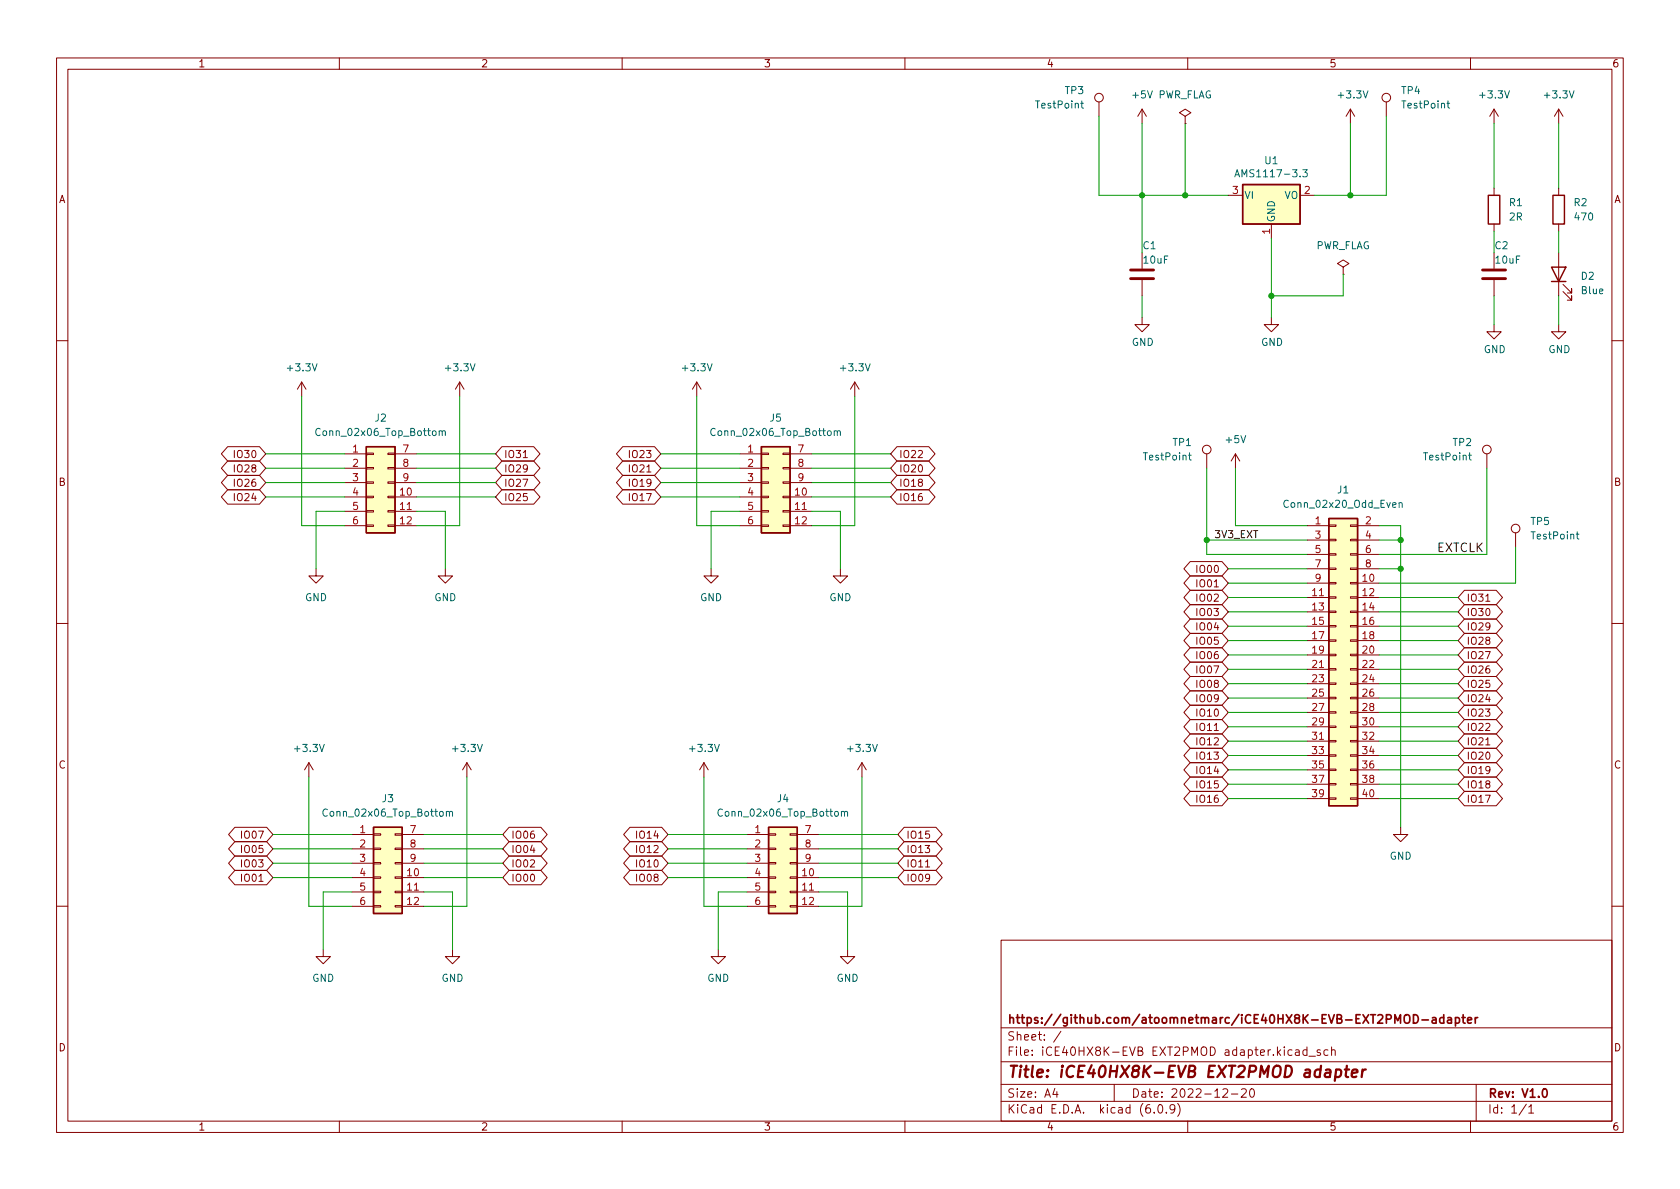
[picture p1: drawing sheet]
<svg xmlns="http://www.w3.org/2000/svg" width="297mm" height="210mm" viewBox="0 0 297 210" stroke-linecap="round" stroke-linejoin="round" font-family="sans-serif">
<g fill="none" stroke="#840000" stroke-width=".18">
<path d="M10 10.2h277v190.1h-277zM12 12.2h273v186.1h-273zM60 10.2v2M110 10.2v2M160 10.2v2M194.3 18v2.6M201.9 19.3v2.5M201.9 19.3l-.7 1.3M201.9 19.3l.8 1.3M210 10.2v2M238.8 19.3l-.8 1.3M238.8 19.3v2.5"/>
<path d="M238.8 19.3l.7 1.3M245.1 18v2.6M260 10.2v2M264.2 19.3l-.8 1.3M264.2 19.3v2.5M264.2 19.3l.7 1.3M275.6 19.3l-.8 1.3M275.6 19.3v2.5M275.6 19.3l.8 1.3M209.5 20.6l1.1-.7-1.1-.6-1 .6 1 .7v1.2M209.5 21.8h.1M217.2 34.5h2.5"/>
<path d="M224.8 39.6v2.6M229.9 34.5h2.5M264.2 33.3v1.2M264.2 39.6v1.3M275.6 33.3v1.2M275.6 39.6v1.3M201.9 56.1v1.3h1.3l-1.3 1.3-1.2-1.3h1.2M201.9 44.7v2.8M201.9 49.5v2.8M224.8 56.1v1.3h1.3l-1.3 1.3-1.3-1.3h1.3M237.5 47.2l1-.6-1-.6-1 .6 1 .6v1.3M237.5 48.5h.1"/>
<path d="M264.2 57.4v1.3h1.2l-1.2 1.2-1.3-1.2h1.3M264.2 44.7v2.8M264.2 49.5v2.8M275.6 57.4v1.3h1.3l-1.3 1.2-1.3-1.2h1.3M275.6 44.7v7.6M276.4 51.6l1.5 1.5v-.8v.8h-.8M276.4 50.3l1.5 1.5v-.8v.8h-.8M10 60.2h2M40.3 79h5.6l1.1 1.3-1.1 1.2h-5.6l-1.2-1.2zM53.3 67.6l-.7 1.2M53.3 67.6v2.5M53.3 67.6l.8 1.2"/>
<path d="M81.3 67.6l-.8 1.2M81.3 67.6v2.5M81.3 67.6l.7 1.2M88.7 79h5.7l1.1 1.3-1.1 1.2h-5.7l-1.1-1.2zM110.1 79h5.6l1.1 1.3-1.1 1.2h-5.6l-1.1-1.2zM123.2 67.6l-.8 1.2M123.2 67.6v2.5M123.2 67.6l.8 1.2M151.1 67.6l-.7 1.2M151.1 67.6v2.5M151.1 67.6l.8 1.2M158.6 79h5.6l1.1 1.3-1.1 1.2h-5.6l-1.1-1.2z"/>
<path d="M285 60.2h2M40.3 81.5h5.6l1.1 1.3-1.1 1.3h-5.6l-1.2-1.3zM40.3 86.6h5.6l1.1 1.3-1.1 1.2h-5.6l-1.2-1.2zM40.3 84.1h5.6l1.1 1.2-1.1 1.3h-5.6l-1.2-1.3zM61 80.3h3.8M61 87.9h3.8M61 90.4h3.8M61 93h3.8M61 82.8h3.8M61 85.3h3.8M64.8 92.8h1.2v.3h-1.2zM64.8 90.3h1.2v.2h-1.2z"/>
<path d="M64.8 87.8h1.2v.2h-1.2zM64.8 85.2h1.2v.3h-1.2zM64.8 82.7h1.2v.2h-1.2zM64.8 80.1h1.2v.3h-1.2zM68.6 92.8h1.2v.3h-1.2zM68.6 90.3h1.2v.2h-1.2zM68.6 87.8h1.2v.2h-1.2zM68.6 85.2h1.2v.3h-1.2zM68.6 82.7h1.2v.2h-1.2zM68.6 80.1h1.2v.3h-1.2zM69.8 80.3h3.9M69.8 87.9h3.9"/>
<path d="M69.8 90.4h3.9M69.8 93h3.9M69.8 82.8h3.9M69.8 85.3h3.9M88.7 86.6h5.7l1.1 1.3-1.1 1.2h-5.7l-1.1-1.2zM88.7 84.1h5.7l1.1 1.2-1.1 1.3h-5.7l-1.1-1.3zM88.7 81.5h5.7l1.1 1.3-1.1 1.3h-5.7l-1.1-1.3zM92.5 80.9h.7M110.1 86.6h5.6l1.1 1.3-1.1 1.2h-5.6l-1.1-1.2zM110.1 84.1h5.6l1.1 1.2-1.1 1.3h-5.6l-1.1-1.3zM110.1 81.5h5.6l1.1 1.3-1.1 1.3h-5.6l-1.1-1.3zM130.8 80.3h3.8"/>
<path d="M130.8 87.9h3.8M130.8 90.4h3.8M130.8 93h3.8M130.8 82.8h3.8M130.8 85.3h3.8M134.6 92.8h1.3v.3h-1.3zM134.6 90.3h1.3v.2h-1.3zM134.6 87.8h1.3v.2h-1.3zM134.6 85.2h1.3v.3h-1.3zM134.6 82.7h1.3v.2h-1.3zM134.6 80.1h1.3v.3h-1.3zM138.4 92.8h1.3v.3h-1.3z"/>
<path d="M138.4 90.3h1.3v.2h-1.3zM138.4 87.8h1.3v.2h-1.3zM138.4 85.2h1.3v.3h-1.3zM138.4 82.7h1.3v.2h-1.3zM138.4 80.1h1.3v.3h-1.3zM139.7 80.3h3.8M139.7 87.9h3.8M139.7 90.4h3.8M139.7 93h3.8M139.7 82.8h3.8M139.7 85.3h3.8M158.6 86.6h5.6l1.1 1.3-1.1 1.2h-5.6l-1.1-1.2z"/>
<path d="M158.6 84.1h5.6l1.1 1.2-1.1 1.3h-5.6l-1.1-1.3zM158.6 81.5h5.6l1.1 1.3-1.1 1.3h-5.6l-1.1-1.3zM210.4 99.3h5.7l1.1 1.3-1.1 1.2h-5.7l-1.1-1.2zM213.4 80.3v2.5M218.4 80.3l-.7 1.2M218.4 80.3v2.5M218.4 80.3l.8 1.2M231.1 93h3.8M231.1 95.5h3.8M231.1 98h3.8M234.9 97.9h1.3v.3h-1.3zM234.9 95.4h1.3v.2h-1.3z"/>
<path d="M234.9 92.8h1.3v.3h-1.3zM238.8 97.9h1.2v.3h-1.2zM238.8 95.4h1.2v.2h-1.2zM238.8 92.8h1.2v.3h-1.2zM240 93h3.8M240 95.5h3.8M240 98h3.8M262.9 80.3v2.5M268 94.2v2.6M10 110.2h2M55.9 100.6v1.2h1.2l-1.2 1.3-1.3-1.3h1.3M78.7 100.6v1.2h1.3l-1.3 1.3-1.2-1.3h1.2"/>
<path d="M125.7 100.6v1.2h1.3l-1.3 1.3-1.2-1.3h1.2M148.6 100.6v1.2h1.3l-1.3 1.3-1.3-1.3h1.3M210.4 112h5.7l1.1 1.3-1.1 1.2h-5.7l-1.1-1.2zM210.4 114.5h5.7l1.1 1.3-1.1 1.3h-5.7l-1.1-1.3zM210.4 119.6h5.7l1.1 1.3-1.1 1.3h-5.7l-1.1-1.3zM210.4 117.1h5.7l1.1 1.3-1.1 1.2h-5.7l-1.1-1.2zM210.4 109.5h5.7l1.1 1.2-1.1 1.3h-5.7l-1.1-1.3zM210.4 106.9h5.7l1.1 1.3-1.1 1.3h-5.7l-1.1-1.3zM210.4 104.4h5.7l1.1 1.3-1.1 1.2h-5.7l-1.1-1.2zM210.4 101.8h5.7l1.1 1.3-1.1 1.3h-5.7l-1.1-1.3zM231.1 103.1h3.8M231.1 105.7h3.8"/>
<path d="M231.1 108.2h3.8M231.1 110.7h3.8M231.1 113.3h3.8M231.1 115.8h3.8M231.1 118.4h3.8M231.1 100.6h3.8M234.9 118.2h1.3v.3h-1.3zM234.9 115.7h1.3v.2h-1.3zM234.9 113.2h1.3v.2h-1.3zM234.9 110.6h1.3v.3h-1.3zM234.9 108.1h1.3v.2h-1.3zM234.9 105.5h1.3v.3h-1.3z"/>
<path d="M234.9 103h1.3v.2h-1.3zM234.9 100.5h1.3v.2h-1.3zM238.8 118.2h1.2v.3h-1.2zM238.8 115.7h1.2v.2h-1.2zM238.8 113.2h1.2v.2h-1.2zM238.8 110.6h1.2v.3h-1.2zM238.8 108.1h1.2v.2h-1.2zM238.8 105.5h1.2v.3h-1.2zM238.8 103h1.2v.2h-1.2zM238.8 100.5h1.2v.2h-1.2zM240 103.1h3.8M240 105.7h3.8"/>
<path d="M240 108.2h3.8M240 110.7h3.8M240 113.3h3.8M240 115.8h3.8M240 118.4h3.8M240 100.6h3.8M258.9 109.5h5.6l1.2 1.2-1.2 1.3h-5.6l-1.1-1.3zM258.9 106.9h5.6l1.2 1.3-1.2 1.3h-5.6l-1.1-1.3zM258.9 104.4h5.6l1.2 1.3-1.2 1.2h-5.6l-1.1-1.2zM258.9 112h5.6l1.2 1.3-1.2 1.2h-5.6l-1.1-1.2zM258.9 119.6h5.6l1.2 1.3-1.2 1.3h-5.6l-1.1-1.3zM258.9 117.1h5.6l1.2 1.3-1.2 1.2h-5.6l-1.1-1.2z"/>
<path d="M258.9 114.5h5.6l1.2 1.3-1.2 1.3h-5.6l-1.1-1.3zM262.7 106.3h.7M285 110.2h2M54.6 134.9l-.8 1.2M54.6 134.9v2.5M54.6 134.9l.8 1.2M82.5 134.9l-.7 1.2M82.5 134.9v2.5M82.5 134.9l.8 1.2M124.5 134.9l-.8 1.2M124.5 134.9v2.5M124.5 134.9l.7 1.2"/>
<path d="M152.4 134.9l-.8 1.2M152.4 134.9v2.5M152.4 134.9l.8 1.2M210.4 137.4h5.7l1.1 1.3-1.1 1.2h-5.7l-1.1-1.2zM210.4 124.7h5.7l1.1 1.3-1.1 1.2h-5.7l-1.1-1.2zM210.4 127.2h5.7l1.1 1.3-1.1 1.3h-5.7l-1.1-1.3zM210.4 132.3h5.7l1.1 1.3-1.1 1.3h-5.7l-1.1-1.3zM210.4 129.8h5.7l1.1 1.3-1.1 1.2h-5.7l-1.1-1.2zM210.4 139.9h5.7l1.1 1.3-1.1 1.3h-5.7l-1.1-1.3zM210.4 134.9h5.7l1.1 1.2-1.1 1.3h-5.7l-1.1-1.3zM210.4 122.2h5.7l1.1 1.2-1.1 1.3h-5.7l-1.1-1.3zM231.1 120.9h3.8"/>
<path d="M231.1 123.4h3.8M231.1 126h3.8M231.1 128.5h3.8M231.1 131.1h3.8M231.1 133.6h3.8M231.1 136.1h3.8M231.1 138.7h3.8M234.9 138.6h1.3v.2h-1.3zM234.9 136h1.3v.3h-1.3zM234.9 133.5h1.3v.2h-1.3zM234.9 130.9h1.3v.3h-1.3zM234.9 128.4h1.3v.2h-1.3z"/>
<path d="M234.9 125.9h1.3v.2h-1.3zM234.9 123.3h1.3v.3h-1.3zM234.9 120.8h1.3v.2h-1.3zM238.8 138.6h1.2v.2h-1.2zM238.8 136h1.2v.3h-1.2zM238.8 133.5h1.2v.2h-1.2zM238.8 130.9h1.2v.3h-1.2zM238.8 128.4h1.2v.2h-1.2zM238.8 125.9h1.2v.2h-1.2zM238.8 123.3h1.2v.3h-1.2zM238.8 120.8h1.2v.2h-1.2zM240 120.9h3.8"/>
<path d="M240 123.4h3.8M240 126h3.8M240 128.5h3.8M240 131.1h3.8M240 133.6h3.8M240 136.1h3.8M240 138.7h3.8M258.9 122.2h5.6l1.2 1.2-1.2 1.3h-5.6l-1.1-1.3zM258.9 134.9h5.6l1.2 1.2-1.2 1.3h-5.6l-1.1-1.3zM258.9 132.3h5.6l1.2 1.3-1.2 1.3h-5.6l-1.1-1.3zM258.9 129.8h5.6l1.2 1.3-1.2 1.2h-5.6l-1.1-1.2zM258.9 127.2h5.6l1.2 1.3-1.2 1.3h-5.6l-1.1-1.3z"/>
<path d="M258.9 137.4h5.6l1.2 1.3-1.2 1.2h-5.6l-1.1-1.2zM258.9 139.9h5.6l1.2 1.3-1.2 1.3h-5.6l-1.1-1.3zM258.9 124.7h5.6l1.2 1.3-1.2 1.2h-5.6l-1.1-1.2zM262.7 131.7h.7M41.5 153.9h5.6l1.2 1.3-1.2 1.3h-5.6l-1.1-1.3zM41.5 151.4h5.6l1.2 1.2-1.2 1.3h-5.6l-1.1-1.3zM41.5 148.8h5.6l1.2 1.3-1.2 1.3h-5.6l-1.1-1.3zM41.5 146.3h5.6l1.2 1.3-1.2 1.2h-5.6l-1.1-1.2zM62.2 147.6h3.8M62.2 155.2h3.8M62.2 157.7h3.8M62.2 150.1h3.8"/>
<path d="M62.2 152.6h3.8M66 157.6h1.3v.3h-1.3zM66 155.1h1.3v.2h-1.3zM66 152.5h1.3v.3h-1.3zM66 150h1.3v.2h-1.3zM66 147.4h1.3v.3h-1.3zM69.8 157.6h1.3v.3h-1.3zM69.8 155.1h1.3v.2h-1.3zM69.8 152.5h1.3v.3h-1.3zM69.8 150h1.3v.2h-1.3zM69.8 147.4h1.3v.3h-1.3zM71.1 147.6h3.8"/>
<path d="M71.1 155.2h3.8M71.1 157.7h3.8M71.1 150.1h3.8M71.1 152.6h3.8M90 153.9h5.6l1.1 1.3-1.1 1.3h-5.6l-1.1-1.3zM90 151.4h5.6l1.1 1.2-1.1 1.3h-5.6l-1.1-1.3zM90 148.8h5.6l1.1 1.3-1.1 1.3h-5.6l-1.1-1.3zM90 146.3h5.6l1.1 1.3-1.1 1.2h-5.6l-1.1-1.2zM111.4 146.3h5.6l1.1 1.3-1.1 1.2h-5.6l-1.1-1.2zM111.4 148.8h5.6l1.1 1.3-1.1 1.3h-5.6l-1.1-1.3zM111.4 153.9h5.6l1.1 1.3-1.1 1.3h-5.6l-1.1-1.3zM111.4 151.4h5.6l1.1 1.2-1.1 1.3h-5.6l-1.1-1.3z"/>
<path d="M132.1 147.6h3.8M132.1 155.2h3.8M132.1 157.7h3.8M132.1 150.1h3.8M132.1 152.6h3.8M135.9 157.6h1.3v.3h-1.3zM135.9 155.1h1.3v.2h-1.3zM135.9 152.5h1.3v.3h-1.3zM135.9 150h1.3v.2h-1.3zM135.9 147.4h1.3v.3h-1.3zM139.7 157.6h1.3v.3h-1.3zM139.7 155.1h1.3v.2h-1.3z"/>
<path d="M139.7 152.5h1.3v.3h-1.3zM139.7 150h1.3v.2h-1.3zM139.7 147.4h1.3v.3h-1.3zM141 147.6h3.8M141 155.2h3.8M141 157.7h3.8M141 150.1h3.8M141 152.6h3.8M159.9 153.9h5.6l1.1 1.3-1.1 1.3h-5.6l-1.2-1.3zM159.9 151.4h5.6l1.1 1.2-1.1 1.3h-5.6l-1.2-1.3zM159.9 148.8h5.6l1.1 1.3-1.1 1.3h-5.6l-1.2-1.3zM159.9 146.3h5.6l1.1 1.3-1.1 1.2h-5.6l-1.2-1.2z"/>
<path d="M163.6 153.3h.8M231.1 141.2h3.8M234.9 141.1h1.3v.2h-1.3zM238.8 141.1h1.2v.2h-1.2zM240 141.2h3.8M247.6 146.3v1.3h1.3l-1.3 1.2-1.2-1.2h1.2M10 160.2h2M57.1 167.9v1.3h1.3l-1.3 1.2-1.2-1.2h1.2M62.2 160.3h3.8M66 160.1h1.3v.3h-1.3zM69.8 160.1h1.3v.3h-1.3zM71.1 160.3h3.8"/>
<path d="M80 167.9v1.3h1.3l-1.3 1.2-1.3-1.2h1.3M127 167.9v1.3h1.3l-1.3 1.2-1.3-1.2h1.3M132.1 160.3h3.8M135.9 160.1h1.3v.3h-1.3zM139.7 160.1h1.3v.3h-1.3zM141 160.3h3.8M149.9 167.9v1.3h1.2l-1.2 1.2-1.3-1.2h1.3M177 166.3h108v32h-108zM285 160.2h2M60 198.3v2M110 198.3v2M160 198.3v2"/>
<path d="M177 194.8h108M177 191.8h108M177 187.8h108M177 181.8h108M186.5 192.5l-.4 1h1M186.9 193v1M187.6 182.4l-1.3 1.9M197 191.8v3M204.1 196.7v.1M204.9 195.4l.2-.1a.81 .81 0 0 1 .6 .7 .81 .81 0 0 1-.3 .8h-.2a.81 .81 0 0 1-.6-.6 .81 .81 0 0 1 .3-.8zM206.2 196.7v.1M207.7 196l-.3 .3h-.3l-.2-.3 .1-.6 .4-.1 .2 .2a.99 .99 0 0 1-.3 1.3h-.3"/>
<path d="M208.2 195.1a1.72 1.72 0 0 1 0 2.3M210 198.3v2M216.2 192.7l.6-.2 .2 .2 .1 .3-1 1h1M217.7 193.5h1.2M219.5 192.7l.6-.2 .2 .2 .1 .3-1 1h1M221.1 192.7l.2-.2a.81 .81 0 0 1 .6 .7 .81 .81 0 0 1-.3 .8h-.2a.81 .81 0 0 1-.3-1.3zM229.1 185.7h.5l.1 .9M229.7 186l-.5 .1a.29 .29 0 0 0-.2 .2 .29 .29 0 0 0 .2 .3h.5M231.1 185.7l-.5-.1-.2 .3v.4l.1 .3h.6M231.1 185.1v1.5M231.4 186.8h1.2M233.4 185.7l-.3-.1-.2 .2v.3l.5 .1v.4h-.5"/>
<path d="M234.8 185.7l-.4-.1-.3 .3v.4l.1 .3h.6M235.4 185.8l.2-.2 .4 .1 .1 .9M235.4 185.1v1.5M260 198.3v2M261 191.8v6.5M269.9 195.3l-1.3 1.9M270.3 195.8l.4-.5v1.5M270.3 196.8h.9"/>
<circle cx="194.3" cy="17.3" r=".76"/>
<circle cx="245.1" cy="17.3" r=".76"/>
<circle cx="213.4" cy="79.5" r=".76"/>
<circle cx="262.9" cy="79.5" r=".76"/>
<circle cx="268" cy="93.5" r=".76"/>
</g>
<g fill="none" stroke="#840000" stroke-width=".3">
<path d="M249.9 179.4a.76 .76 0 0 1 .9 .8 .76 .76 0 0 1-.9 .7zM255.3 179.4v1.5M257.3 179.9v1.5M258.5 179.9h.6M258.7 179.4v1.3l.4 .2M260.8 179.9v1M261.3 179.9l-.3 .1-.2 .2M251.4 180.4h1.2M253.3 180h.5l.1 .9M253.9 180.3l-.5 .1a.29 .29 0 0 0-.2 .2 .29 .29 0 0 0 .2 .3h.5M255.3 180l-.5-.1-.2 .3v.4l.1 .3h.6M256 180h.6v.9"/>
<path d="M256.6 180.3l-.5 .1a.29 .29 0 0 0-.2 .2 .29 .29 0 0 0 .2 .3h.5M257.3 180l.5-.1 .3 .3v.4l-.2 .3h-.6M259.5 180.4l.7-.1-.1-.3-.4-.1-.2 .2 .1 .8h.5M272.9 192.6l.2-.1a.8 .8 0 0 1 .5 .8 .8 .8 0 0 1-.5 .7 1 1 0 0 1-.2-1.4z"/>
</g>
<path d="M236.2 189.2l.2-.1 .6 .1 .2 .3-.1 .6a.66 .66 0 0 1-1 .3M236.3 189.1l-.3 2M237.8 189.1h.7M238.1 188.5l-.2 1.7 .1 .2 .4 .1M239 189.8l1-.2v-.4l-.2-.1-.6 .1-.2 1 .2 .3 .6-.1M240.9 189.1l-.1 1.4M241.5 189.1l-.4 .1-.2 .3" fill="none" stroke="#840000" stroke-width=".4"/>
<g fill="#ffffc2" stroke="#ffffc2" stroke-width=".18">
<path d="M64.8 79h5v15.2h-5z"/>
<path d="M66 146.3h5.1v15.2h-5.1z"/>
<path d="M219.7 32.6h10.2v7h-10.2z"/>
<path d="M135.9 146.3h5.1v15.2h-5.1z"/>
<path d="M234.9 91.7h5.1v50.8h-5.1z"/>
<path d="M134.6 79h5.1v15.2h-5.1z"/>
</g>
<path d="M219.7 32.6h10.2v7h-10.2zM263.1 34.5h2.1v5.1h-2.1zM274.6 34.5h2v5.1h-2zM274.3 47.2h2.6l-1.3 2.6zM274.3 49.8h2.6M64.8 79h5v15.2h-5zM134.6 79h5.1v15.2h-5.1zM234.9 91.7h5.1v50.8h-5.1zM66 146.3h5.1v15.2h-5.1zM135.9 146.3h5.1v15.2h-5.1z" fill="none" stroke="#840000" stroke-width=".25"/>
<g fill="none" stroke="#006464" stroke-width=".18">
<path d="M191.1 18.3h.5M191.3 17.8v1.1l.3 .2M255.8 18.3h.5M256 17.8v1.1l.3 .2M218.3 31.3l.4-1.3 .5 1.3M218.4 30.9h.6M230.4 30h.7l-.4 .5 .4 .1v.6l-.2 .1-.5-.1M56.6 75.9a.6 .6 0 0 0-.8 .4 .6 .6 0 0 0 .6 .7l.2-.1M77.7 76.3l.1-.1h.3l.1 .8M77.7 76.2v.8M78.2 76.4l.2-.2h.3v.8M126.5 75.9a.6 .6 0 0 0-.9 .4 .6 .6 0 0 0 .6 .7l.3-.1"/>
<path d="M147.5 76.3l.2-.1h.3v.8M147.5 76.2v.8M148 76.4l.2-.2h.3l.1 .8M210.1 80.5h.5M210.3 80.1v1.1l.3 .1M247.4 89l.2-.1h.3v.8M247.4 88.9v.8M259.7 80.5h.4M259.8 80.1v1.1l.3 .1M278.7 94.5h.5M278.9 94v1.1l.3 .2M57.9 143.2a.6 .6 0 0 0-.9 .4 .6 .6 0 0 0 .6 .7l.3-.1"/>
<path d="M78.9 143.6l.2-.1h.3l.1 .8M78.9 143.5v.8M79.5 143.7l.1-.2h.3l.1 .8M127.7 143.2a.6 .6 0 0 0-.8 .4 .6 .6 0 0 0 .6 .7l.2-.1M148.8 143.6l.2-.1h.3v.8M148.8 143.5v.8M149.3 143.7l.2-.2h.3l.1 .8"/>
</g>
<path d="M199.9 49.3h4.1M199.9 47.7h4.1M262.1 49.3h4.1M262.1 47.7h4.1" fill="none" stroke="#840000" stroke-width=".51"/>
<g fill="none" stroke="#009600" stroke-width=".18">
<path d="M194.3 20.6v13.9h22.9M201.9 21.8v22.9M209.5 21.8v12.7M238.8 21.8v12.7M245.1 20.6v13.9h-12.7M264.2 21.8v11.5M275.6 21.8v11.5M201.9 52.3v3.8M224.8 42.2v13.9M237.5 48.5v3.8h-12.7M264.2 40.9v3.8M264.2 52.3v5.1"/>
<path d="M275.6 40.9v3.8M275.6 52.3v5.1M53.3 70.1v22.9h7.7M81.3 70.1v22.9h-7.6M123.2 70.1v22.9h7.6M151.1 70.1v22.9h-7.6M47 87.9h14M47 82.8h14M47 80.3h14M47 85.3h14M61 90.4h-5.1v10.2M73.7 90.4h5v10.2"/>
<path d="M73.7 87.9h13.9M73.7 82.8h13.9M73.7 80.3h13.9M73.7 85.3h13.9M116.8 87.9h14M116.8 82.8h14M116.8 80.3h14M116.8 85.3h14M130.8 90.4h-5.1v10.2M143.5 90.4h5.1v10.2M143.5 87.9h14M143.5 82.8h14"/>
<path d="M143.5 80.3h14M143.5 85.3h14M213.4 82.8v15.2h17.7M213.4 95.5h17.7M218.4 82.8v10.2h12.7M243.8 93h3.8v53.3M243.8 95.5h3.8M262.9 82.8v15.2h-19.1M268 96.8v6.3h-24.2M217.2 100.6h13.9M217.2 103.1h13.9M217.2 118.4h13.9"/>
<path d="M217.2 115.8h13.9M217.2 113.3h13.9M217.2 110.7h13.9M217.2 108.2h13.9M217.2 105.7h13.9M243.8 100.6h3.8M243.8 118.4h14M243.8 115.8h14M243.8 113.3h14M243.8 110.7h14M243.8 108.2h14M243.8 105.7h14"/>
<path d="M54.6 137.4v22.9h7.6M82.5 137.4v22.9h-7.6M124.5 137.4v22.9h7.6M152.4 137.4v22.9h-7.6M217.2 133.6h13.9M217.2 131.1h13.9M217.2 128.5h13.9M217.2 126h13.9M217.2 136.1h13.9M217.2 138.7h13.9M217.2 123.4h13.9M217.2 120.9h13.9"/>
<path d="M243.8 133.6h14M243.8 131.1h14M243.8 128.5h14M243.8 126h14M243.8 136.1h14M243.8 138.7h14M243.8 123.4h14M243.8 120.9h14M48.3 155.2h13.9M48.3 152.6h13.9M48.3 150.1h13.9M48.3 147.6h13.9"/>
<path d="M62.2 157.7h-5.1v10.2M74.9 155.2h14M74.9 152.6h14M74.9 150.1h14M74.9 147.6h14M74.9 157.7h5.1v10.2M118.1 155.2h14M118.1 152.6h14M118.1 150.1h14M118.1 147.6h14M132.1 157.7h-5.1v10.2M144.8 155.2h13.9"/>
<path d="M144.8 152.6h13.9M144.8 150.1h13.9M144.8 147.6h13.9M144.8 157.7h5.1v10.2M217.2 141.2h13.9M243.8 141.2h14"/>
</g>
<g fill="#009600" stroke="#009600" stroke-width=".18">
<circle cx="224.8" cy="52.3" r=".46"/>
<circle cx="238.8" cy="34.5" r=".46"/>
<circle cx="201.9" cy="34.5" r=".46"/>
<circle cx="209.5" cy="34.5" r=".46"/>
<circle cx="247.6" cy="100.6" r=".46"/>
<circle cx="247.6" cy="95.5" r=".46"/>
<circle cx="213.4" cy="95.5" r=".46"/>
</g>
<text font-size="2.8" fill="#840000" x="178" y="190.6">Title: iCE40HX8K-EVB EXT2PMOD adapter</text>
<text font-size="2.1" fill="#0f0f0f" x="254" y="97.6">EXTCLK</text>
<g font-size="2.1" fill="#840000">
<text x="178" y="184">Sheet: /</text>
<text x="178" y="181">https://github.com/atoomnetmarc/iCE40HX8K-EVB-EXT2PMOD-adapter</text>
<text x="178" y="186.7">File: iCE40HX8K-EVB EXT2PMOD adapter.kicad_sch</text>
<text x="178" y="196.9">KiCad E.D.A. kicad (6.0.9)</text>
<text x="178" y="194.1">Size: A4</text>
<text x="200" y="194.1">Date: 2022-12-20</text>
<text x="263" y="194.1">Rev: V1.0</text>
<text x="263" y="196.9">Id: 1/1</text>
</g>
<g font-size="1.8" fill="#840000">
<text x="35" y="11.9">1</text>
<text x="85" y="11.9">2</text>
<text x="135" y="11.9">3</text>
<text x="185" y="11.9">4</text>
<text x="235" y="11.9">5</text>
<text x="285" y="11.9">6</text>
<text x="10.3" y="35.9">A</text>
<text x="285.3" y="35.9">A</text>
<text x="41.7" y="83.5">IO28</text>
<text x="41.7" y="81">IO30</text>
<text x="89.1" y="83.5">IO29</text>
<text x="89.1" y="81">IO31</text>
<text x="111.6" y="81">IO23</text>
<text x="111.6" y="83.5">IO21</text>
<text x="158.9" y="83.5">IO20</text>
<text x="158.9" y="81">IO22</text>
<text x="10.3" y="85.9">B</text>
<text x="41.7" y="88.6">IO24</text>
<text x="41.7" y="86.1">IO26</text>
<text x="89.1" y="88.6">IO25</text>
<text x="89.1" y="86.1">IO27</text>
<text x="111.6" y="88.6">IO17</text>
<text x="111.6" y="86.1">IO19</text>
<text x="158.9" y="88.6">IO16</text>
<text x="158.9" y="86.1">IO18</text>
<text x="285.3" y="85.9">B</text>
<text x="211.9" y="101.3">IO00</text>
<text x="211.9" y="106.4">IO02</text>
<text x="211.9" y="103.8">IO01</text>
<text x="259.2" y="106.4">IO31</text>
<text x="211.9" y="111.5">IO04</text>
<text x="211.9" y="108.9">IO03</text>
<text x="259.2" y="111.5">IO29</text>
<text x="259.2" y="108.9">IO30</text>
<text x="211.9" y="114">IO05</text>
<text x="211.9" y="116.5">IO06</text>
<text x="211.9" y="119.1">IO07</text>
<text x="259.2" y="114">IO28</text>
<text x="259.2" y="119.1">IO26</text>
<text x="259.2" y="116.5">IO27</text>
<text x="211.9" y="121.6">IO08</text>
<text x="211.9" y="124.2">IO09</text>
<text x="259.2" y="124.2">IO24</text>
<text x="259.2" y="121.6">IO25</text>
<text x="211.9" y="126.7">IO10</text>
<text x="211.9" y="129.2">IO11</text>
<text x="211.9" y="131.8">IO12</text>
<text x="259.2" y="131.8">IO21</text>
<text x="259.2" y="129.2">IO22</text>
<text x="259.2" y="126.7">IO23</text>
<text x="10.3" y="135.9">C</text>
<text x="211.9" y="134.3">IO13</text>
<text x="211.9" y="136.9">IO14</text>
<text x="259.2" y="136.9">IO19</text>
<text x="259.2" y="134.3">IO20</text>
<text x="285.3" y="135.9">C</text>
<text x="211.9" y="139.4">IO15</text>
<text x="211.9" y="141.9">IO16</text>
<text x="259.2" y="139.4">IO18</text>
<text x="259.2" y="141.9">IO17</text>
<text x="43" y="148.3">IO07</text>
<text x="90.3" y="148.3">IO06</text>
<text x="112.8" y="148.3">IO14</text>
<text x="160.2" y="148.3">IO15</text>
<text x="43" y="155.9">IO01</text>
<text x="43" y="153.4">IO03</text>
<text x="43" y="150.8">IO05</text>
<text x="90.3" y="155.9">IO00</text>
<text x="90.3" y="153.4">IO02</text>
<text x="90.3" y="150.8">IO04</text>
<text x="112.8" y="150.8">IO12</text>
<text x="112.8" y="155.9">IO08</text>
<text x="112.8" y="153.4">IO10</text>
<text x="160.2" y="155.9">IO09</text>
<text x="160.2" y="153.4">IO11</text>
<text x="160.2" y="150.8">IO13</text>
<text x="10.3" y="185.9">D</text>
<text x="285.3" y="185.9">D</text>
<text x="35" y="199.9">1</text>
<text x="85" y="199.9">2</text>
<text x="135" y="199.9">3</text>
<text x="185" y="199.9">4</text>
<text x="235" y="199.9">5</text>
<text x="285" y="199.9">6</text>
</g>
<g font-size="1.8" fill="#006464">
<text x="188.3" y="16.6">TP3</text>
<text x="200.3" y="17.4">+5V PWR_FLAG</text>
<text x="236.8" y="17.4">+3.3V</text>
<text x="247.8" y="16.6">TP4</text>
<text x="261.8" y="17.4">+3.3V</text>
<text x="273.3" y="17.4">+3.3V</text>
<text x="183.3" y="19.2">TestPoint</text>
<text x="248.1" y="19.2">TestPoint</text>
<text x="223.7" y="29">U1</text>
<text x="219.3" y="31.3">AMS1117-3.3</text>
<text x="220" y="35.2">VI</text>
<text x="227.1" y="35.2">VO</text>
<text x="225.4" y="39.4" transform="rotate(-90 225.4 39.4)">GND</text>
<text x="266.9" y="36.4">R1</text>
<text x="266.9" y="39">2R</text>
<text x="278.3" y="36.4">R2</text>
<text x="278.5" y="39">470</text>
<text x="202.1" y="44.1">C1</text>
<text x="202.3" y="46.6">10uF</text>
<text x="232.5" y="44.1">PWR_FLAG</text>
<text x="264.3" y="44.1">C2</text>
<text x="264.5" y="46.6">10uF</text>
<text x="279.6" y="49.5">D2</text>
<text x="279.6" y="52">Blue</text>
<text x="51" y="65.7">+3.3V</text>
<text x="78.9" y="65.7">+3.3V</text>
<text x="120.9" y="65.7">+3.3V</text>
<text x="148.8" y="65.7">+3.3V</text>
<text x="200.1" y="61.2">GND</text>
<text x="223" y="61.2">GND</text>
<text x="262.3" y="62.4">GND</text>
<text x="273.8" y="62.4">GND</text>
<text x="56.4" y="77.1">Conn_02x06_Top_Bottom</text>
<text x="66.3" y="74.5">J2</text>
<text x="126.3" y="77.1">Conn_02x06_Top_Bottom</text>
<text x="136.2" y="74.5">J5</text>
<text x="202.4" y="81.4">TestPoint</text>
<text x="207.4" y="78.9">TP1</text>
<text x="216.8" y="78.4">+5V</text>
<text x="251.9" y="81.4">TestPoint</text>
<text x="256.9" y="78.9">TP2</text>
<text x="227.4" y="89.8">Conn_02x20_Odd_Even</text>
<text x="236.5" y="87.2">J1</text>
<text x="270.7" y="92.8">TP5</text>
<text x="270.9" y="95.4">TestPoint</text>
<text x="53.9" y="106.3">GND</text>
<text x="76.8" y="106.3">GND</text>
<text x="123.8" y="106.3">GND</text>
<text x="146.6" y="106.3">GND</text>
<text x="52.3" y="133">+3.3V</text>
<text x="80.2" y="133">+3.3V</text>
<text x="122.1" y="133">+3.3V</text>
<text x="150.1" y="133">+3.3V</text>
<text x="67.6" y="141.9">J3</text>
<text x="137.4" y="141.9">J4</text>
<text x="57.7" y="144.4">Conn_02x06_Top_Bottom</text>
<text x="127.5" y="144.4">Conn_02x06_Top_Bottom</text>
<text x="245.7" y="152">GND</text>
<text x="55.2" y="173.6">GND</text>
<text x="78" y="173.6">GND</text>
<text x="125" y="173.6">GND</text>
<text x="147.9" y="173.6">GND</text>
</g>
<g font-size="1.8" fill="#a90000">
<text x="217.9" y="34.3">3</text>
<text x="230.6" y="34.3">2</text>
<text x="224.5" y="41.4" transform="rotate(-90 224.5 41.4)">1</text>
<text x="62.4" y="80">1</text>
<text x="62.4" y="82.5">2</text>
<text x="71.3" y="80">7</text>
<text x="71.3" y="82.5">8</text>
<text x="132.2" y="80">1</text>
<text x="132.2" y="82.5">2</text>
<text x="141.1" y="80">7</text>
<text x="141.1" y="82.5">8</text>
<text x="62.4" y="85.1">3</text>
<text x="62.4" y="87.6">4</text>
<text x="70.8" y="87.6">10</text>
<text x="71.3" y="85.1">9</text>
<text x="132.2" y="85.1">3</text>
<text x="132.2" y="87.6">4</text>
<text x="140.6" y="87.6">10</text>
<text x="141.1" y="85.1">9</text>
<text x="62.4" y="90.2">5</text>
<text x="62.4" y="92.7">6</text>
<text x="70.8" y="90.2">11</text>
<text x="70.8" y="92.7">12</text>
<text x="132.2" y="90.2">5</text>
<text x="132.2" y="92.7">6</text>
<text x="140.6" y="90.2">11</text>
<text x="140.6" y="92.7">12</text>
<text x="232.6" y="92.7">1</text>
<text x="232.6" y="95.2">3</text>
<text x="241.4" y="92.7">2</text>
<text x="241.4" y="95.2">4</text>
<text x="232.6" y="97.8">5</text>
<text x="232.6" y="100.3">7</text>
<text x="241.4" y="97.8">6</text>
<text x="241.4" y="100.3">8</text>
<text x="232.1" y="105.4">11</text>
<text x="232.1" y="107.9">13</text>
<text x="232.6" y="102.9">9</text>
<text x="241" y="102.9">10</text>
<text x="241" y="105.4">12</text>
<text x="241" y="107.9">14</text>
<text x="232.1" y="110.5">15</text>
<text x="232.1" y="113">17</text>
<text x="241" y="110.5">16</text>
<text x="241" y="113">18</text>
<text x="232.1" y="115.6">19</text>
<text x="232.1" y="118.1">21</text>
<text x="241" y="115.6">20</text>
<text x="241" y="118.1">22</text>
<text x="232.1" y="120.6">23</text>
<text x="232.1" y="123.2">25</text>
<text x="232.1" y="125.7">27</text>
<text x="241" y="120.6">24</text>
<text x="241" y="123.2">26</text>
<text x="241" y="125.7">28</text>
<text x="232.1" y="128.3">29</text>
<text x="232.1" y="130.8">31</text>
<text x="241" y="128.3">30</text>
<text x="241" y="130.8">32</text>
<text x="232.1" y="133.3">33</text>
<text x="232.1" y="135.9">35</text>
<text x="241" y="133.3">34</text>
<text x="241" y="135.9">36</text>
<text x="232.1" y="138.4">37</text>
<text x="232.1" y="141">39</text>
<text x="241" y="138.4">38</text>
<text x="241" y="141">40</text>
<text x="63.6" y="147.3">1</text>
<text x="63.6" y="149.9">2</text>
<text x="72.5" y="147.3">7</text>
<text x="72.5" y="149.9">8</text>
<text x="133.5" y="147.3">1</text>
<text x="133.5" y="149.9">2</text>
<text x="142.4" y="147.3">7</text>
<text x="142.4" y="149.9">8</text>
<text x="63.6" y="152.4">3</text>
<text x="63.6" y="154.9">4</text>
<text x="72" y="154.9">10</text>
<text x="72.5" y="152.4">9</text>
<text x="133.5" y="152.4">3</text>
<text x="133.5" y="154.9">4</text>
<text x="141.9" y="154.9">10</text>
<text x="142.4" y="152.4">9</text>
<text x="63.6" y="157.5">5</text>
<text x="63.6" y="160">6</text>
<text x="72" y="157.5">11</text>
<text x="72" y="160">12</text>
<text x="133.5" y="157.5">5</text>
<text x="133.5" y="160">6</text>
<text x="141.9" y="157.5">11</text>
<text x="141.9" y="160">12</text>
</g>
<text font-size="1.8" fill="#0f0f0f" x="214.6" y="95.1">3V3_EXT</text>
</svg>
